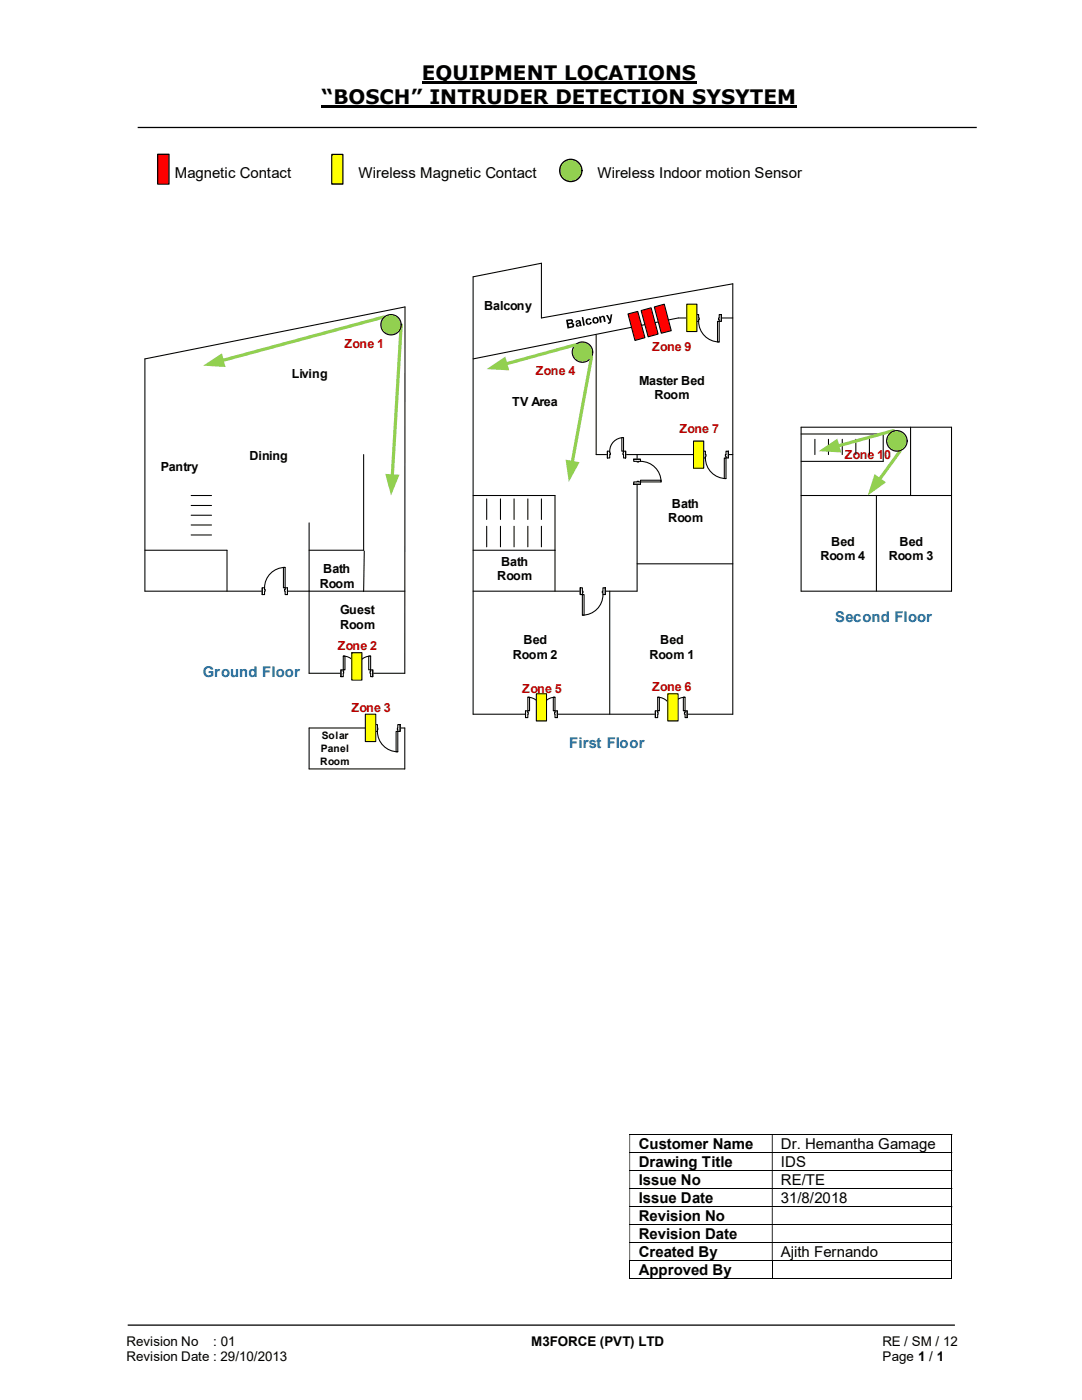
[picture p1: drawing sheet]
<svg xmlns="http://www.w3.org/2000/svg" width="216mm" height="279mm" viewBox="0 0 216 279" stroke-linecap="round" stroke-linejoin="round" font-family="sans-serif">
<path d="M84.2 16.4h54.8M64.2 21.3h94.8" fill="none" stroke="#000" stroke-width=".42"/>
<path d="M27.5 25.4h167.4M25.5 264.5h165" fill="none" stroke="#000" stroke-width=".25"/>
<path d="M31.5 30.8h2.2v5.9h-2.2z" fill-rule="evenodd" fill="#f00"/>
<path d="M31.5 30.8h2.2v5.9h-2.2z" fill="none" stroke="#000" stroke-width=".24"/>
<g fill="none" stroke="#000" stroke-width=".2">
<path d="M125.6 226.4h64.3M125.6 230h64.3M125.6 233.6h64.3M125.6 237.2h64.3M189.9 226.5v3.4M189.9 230v3.5M189.9 233.7v3.4M189.9 237.3v3.4M125.6 240.8h64.3M125.6 244.4h64.3M125.6 248h64.3M125.6 251.6h64.3"/>
<path d="M125.6 255.2h28.4M125.7 251.7v3.6M154.1 251.7v3.6M154.2 255.2h35.7M189.9 240.9v3.4M189.9 244.5v3.4M189.9 248.1v3.4M189.9 251.7v3.6"/>
</g>
<g fill="#000">
<path d="M189.9 226.3h.1v.2h-.1zM125.6 226.5h.1v3.4h-.1zM154 226.5h.2v3.4h-.2z" fill-rule="evenodd"/>
<path d="M189.9 229.9h.1v.1h-.1zM125.6 230h.1v3.5h-.1zM154 230h.2v3.5h-.2z" fill-rule="evenodd"/>
<path d="M189.9 233.5h.1v.2h-.1zM125.6 233.7h.1v3.4h-.1zM154 233.7h.2v3.4h-.2z" fill-rule="evenodd"/>
<path d="M189.9 237.1h.1v.2h-.1zM125.6 237.3h.1v3.4h-.1zM154 237.3h.2v3.4h-.2z" fill-rule="evenodd"/>
<path d="M189.9 240.7h.1v.2h-.1zM125.6 240.9h.1v3.4h-.1zM154 240.9h.2v3.4h-.2z" fill-rule="evenodd"/>
<path d="M189.9 244.3h.1v.2h-.1zM125.6 244.5h.1v3.4h-.1zM154 244.5h.2v3.4h-.2z" fill-rule="evenodd"/>
<path d="M189.9 247.9h.1v.2h-.1zM125.6 248.1h.1v3.4h-.1zM154 248.1h.2v3.4h-.2z" fill-rule="evenodd"/>
</g>
<path d="M189.9 251.5h.1v.2h-.1zM189.9 255.1h.1v.2h-.1z" fill="#000"/>
<circle cx="113.9" cy="34" r="2.23" fill="#92d050"/>
<circle cx="113.9" cy="34" r="2.23" fill="none" stroke="#000" stroke-width=".25"/>
<path d="M66.2 30.8h2.2v5.9h-2.2z" fill="#ff0"/>
<path d="M66.2 30.8h2.2v5.9h-2.2z" fill="none" stroke="#000" stroke-width=".25"/>
<path d="M80.8 61.3l-51.9 10.3M72.6 90.7v19.1M159.9 85.3h30v32.7h-30zM159.9 98.9h30M174.9 98.9v19.1M181.7 85.3v13.6M28.9 109.8h16.4v8.2M38.1 104.8h4.1M72.6 118h8.2M61.7 134.4h19.1" fill="none" stroke="#000" stroke-width=".21"/>
<path d="M76.7 63.2l-32.4 8.8" fill="none" stroke="#92d050" stroke-width=".64"/>
<path d="M40.5 73l3.8-2.5 .7 2.7z" fill="#92d050"/>
<g fill="none" stroke="#000" stroke-width=".21">
<path d="M94.4 55.2l13.6-2.7v11l38.2-6.9v85.9h-51.8zM119 66.8v23.9h27.2M135.3 63.5l-40.9 8.1M38.1 98.9h4.1M94.4 98.9h16.3v19.1M97.1 99.6v4.1M99.9 99.6v4.1M102.6 99.6v4.1M105.3 99.6v4.1M108 99.6v4.1M127.1 90.7v27.3h-32.7M38.1 100.9h4.1"/>
<path d="M38.1 106.8h4.1M38.1 102.8h4.1M61.7 104.4v30M94.4 109.8h16.3M97.1 105v4.1M99.9 105v4.1M102.6 105v4.1M105.3 105v4.1M108 105v4.1M121.7 118v24.5M127.1 112.5h19.1"/>
</g>
<path d="M112.9 63.8l.7-.1a.47 .47 0 0 1 .7 .1 .47 .47 0 0 1-.1 .7 .52 .52 0 0 1 .3 .6 .52 .52 0 0 1-.7 .3l-.6 .2zM113.3 64.1l.1 .4a.4 .4 0 0 0 .4 0 .4 .4 0 0 0 .2-.4zM113.5 64.8v.4l.5-.1a.23 .23 0 0 0 .2-.2 .23 .23 0 0 0-.3-.2zM114.9 64.1a.54 .54 0 0 1 .6-.3 .54 .54 0 0 1 .4 .5l.2 .8h-.3l-.1-.1a.42 .42 0 0 1-.7 .1 .42 .42 0 0 1 .3-.7l.3-.1a.24 .24 0 0 0-.3-.2 .24 .24 0 0 0-.2 .2h-.3zM115.2 64.7a.21 .21 0 0 0 .3 .2 .21 .21 0 0 0 0-.3zM116.1 63.3l.3-.1 .3 1.7-.3 .1zM117 63.6l.3-.1a.46 .46 0 0 1 .7 .3l-.4 .1-.1-.1a.36 .36 0 0 0-.3 .4 .36 .36 0 0 0 .5 .3v-.2h.4a.65 .65 0 0 1-1 .4 .65 .65 0 0 1-.1-1.1zM118.2 63.9a.66 .66 0 0 1 1.3 0 .66 .66 0 0 1-1.3 0zM118.5 64a.35 .35 0 0 0 .7 0 .35 .35 0 0 0-.7 0zM119.5 63.2l.3-.1v.2a.46 .46 0 0 1 .6-.3 .46 .46 0 0 1 .3 .5l.2 .7-.4 .1-.1-.8a.23 .23 0 0 0-.3-.2 .23 .23 0 0 0-.2 .3l.2 .7-.4 .1zM120.9 62.9h.4l.4 .8 .1-.9 .4-.1-.5 1.8-.4 .1-.1-.2 .4-.3z" fill="#000"/>
<path d="M121.2 90h3.6v1.4h-3.6z" fill="#fff"/>
<path d="M121.2 90h3.6v1.4h-3.6z" fill="none" stroke="#fff" stroke-width=".21"/>
<path d="M124.4 90v1.4h.4v-1.4zM121.2 90h.5v1.4h-.5z" fill-rule="evenodd" fill="#fff"/>
<path d="M121.7 90.4v-.4h-.5v1.4h.5v-.7M124.4 90.4v-.4h.4v1.4h-.4v-.7" fill="none" stroke="#000" stroke-width=".21"/>
<path d="M124.3 90.4v.3h.1v-.3zM121.7 90.4h.1v.3h-.1z" fill-rule="evenodd" fill="#fff"/>
<path d="M121.2 90v1.4M121.7 90.4h.1v.3h-.1M124.4 87.3a2.71 2.71 0 0 0-2.7 2.7M124.4 90.4h-.1v.3h.1M124.8 90v1.4" fill="none" stroke="#000" stroke-width=".21"/>
<path d="M124.1 87.3h.3v2.7h-.3z" fill-rule="evenodd" fill="#fff"/>
<path d="M124.1 87.3h.3v2.7h-.3z" fill="none" stroke="#000" stroke-width=".21"/>
<path d="M126.4 91.7h1.4v4.9h-1.4z" fill-rule="evenodd" fill="#fff"/>
<path d="M126.4 91.7h1.4v4.9h-1.4z" fill="none" stroke="#fff" stroke-width=".21"/>
<path d="M126.4 96.2v.4h1.4v-.4zM126.4 91.7h1.4v.4h-1.4z" fill-rule="evenodd" fill="#fff"/>
<path d="M127.1 96.2h-.7v.4h1.4v-.4h-.3M127.1 92.1h-.7v-.4h1.4v.4h-.3" fill="none" stroke="#000" stroke-width=".21"/>
<path d="M127.1 96.1v.1h.4v-.1zM127.1 92.1h.4v.1h-.4z" fill-rule="evenodd" fill="#fff"/>
<path d="M126.4 96.6h1.4M126.4 91.7h1.4M127.1 96.2v-.1h.4v.1M127.1 92.1v.1h.4v-.1M127.8 92.1a4.1 4.1 0 0 1 4.1 4.1" fill="none" stroke="#000" stroke-width=".21"/>
<path d="M127.8 95.8h4.1v.4h-4.1z" fill="#fff"/>
<path d="M127.8 95.8h4.1v.4h-4.1z" fill="none" stroke="#000" stroke-width=".21"/>
<path d="M115.8 117.3h5v1.4h-5z" fill="#fff"/>
<path d="M115.8 117.3h5v1.4h-5z" fill="none" stroke="#fff" stroke-width=".21"/>
<path d="M115.8 117.3v1.4h.4v-1.4zM120.3 117.3h.5v1.4h-.5z" fill-rule="evenodd" fill="#fff"/>
<path d="M116.2 118v-.7h-.4v1.4h.4v-.4M120.3 118v-.7h.5v1.4h-.5v-.4" fill="none" stroke="#000" stroke-width=".21"/>
<path d="M116.2 118v.3h.1v-.3zM120.2 118h.1v.3h-.1z" fill-rule="evenodd" fill="#fff"/>
<path d="M115.8 117.3v1.4M116.2 118h.1v.3h-.1M120.3 118.7a4.1 4.1 0 0 1-4.1 4.1M120.3 118h-.1v.3h.1M120.8 117.3v1.4" fill="none" stroke="#000" stroke-width=".21"/>
<path d="M116.2 118.7h.3v4.1h-.3z" fill-rule="evenodd" fill="#fff"/>
<path d="M116.2 118.7h.3v4.1h-.3z" fill="none" stroke="#000" stroke-width=".21"/>
<path d="M104.9 141.8h6.3v1.5h-6.3z" fill="#fff"/>
<path d="M104.9 141.8h6.3v1.5h-6.3z" fill="none" stroke="#fff" stroke-width=".21"/>
<path d="M110.7 141.9v1.3h.5v-1.3zM104.9 141.9h.4v1.3h-.4z" fill-rule="evenodd" fill="#fff"/>
<path d="M105.3 142.2v-.3h-.4v1.3h.4v-.7M110.7 142.2v-.3h.5v1.3h-.5v-.7" fill="none" stroke="#000" stroke-width=".21"/>
<path d="M110.7 142.2v.3zM105.3 142.2l.1 .3z" fill-rule="evenodd" fill="#fff"/>
<path d="M105.3 139.1a2.73 2.73 0 0 1 2.7 2.8 2.73 2.73 0 0 1 2.7-2.8M104.9 141.9v1.3M105.3 142.2v.3M110.7 142.2v.3M111.2 141.9v1.3" fill="none" stroke="#000" stroke-width=".21"/>
<path d="M105.3 139.1h.4v2.8h-.4z" fill-rule="evenodd" fill="#fff"/>
<path d="M105.3 139.1h.4v2.8h-.4z" fill="none" stroke="#000" stroke-width=".21"/>
<path d="M110.4 139.1h.3v2.8h-.3z" fill-rule="evenodd" fill="#fff"/>
<path d="M110.4 139.1h.3v2.8h-.3z" fill="none" stroke="#000" stroke-width=".21"/>
<path d="M130.8 141.8h6.3v1.5h-6.3z" fill="#fff"/>
<path d="M130.8 141.8h6.3v1.5h-6.3z" fill="none" stroke="#fff" stroke-width=".21"/>
<path d="M136.7 141.9v1.3h.4v-1.3zM130.8 141.9h.4v1.3h-.4z" fill-rule="evenodd" fill="#fff"/>
<path d="M131.2 142.2v-.3h-.4v1.3h.4v-.7M136.7 142.2v-.3h.4v1.3h-.4v-.7" fill="none" stroke="#000" stroke-width=".21"/>
<path d="M136.6 142.2v.3h.1v-.3zM131.2 142.2l.1 .3z" fill-rule="evenodd" fill="#fff"/>
<path d="M131.2 139.1a2.73 2.73 0 0 1 2.7 2.8 2.73 2.73 0 0 1 2.8-2.8M130.8 141.9v1.3M131.2 142.2v.3M136.7 142.2h-.1v.3h.1M137.1 141.9v1.3" fill="none" stroke="#000" stroke-width=".21"/>
<path d="M131.2 139.1h.4v2.8h-.4z" fill-rule="evenodd" fill="#fff"/>
<path d="M131.2 139.1h.4v2.8h-.4z" fill="none" stroke="#000" stroke-width=".21"/>
<path d="M136.4 139.1h.3v2.8h-.3z" fill-rule="evenodd" fill="#fff"/>
<path d="M28.9 71.6v46.4h32.8M136.4 139.1h.3v2.8h-.3z" fill="none" stroke="#000" stroke-width=".21"/>
<path d="M52.3 117.3h5.1v1.4h-5.1z" fill="#fff"/>
<path d="M52.3 117.3h5.1v1.4h-5.1z" fill="none" stroke="#fff" stroke-width=".21"/>
<path d="M56.9 117.3v1.4h.5v-1.4zM52.3 117.3h.5v1.4h-.5z" fill-rule="evenodd" fill="#fff"/>
<path d="M52.8 117.6v-.3h-.5v1.4h.5v-.7M56.9 117.6v-.3h.5v1.4h-.5v-.7" fill="none" stroke="#000" stroke-width=".21"/>
<path d="M56.8 117.6v.4h.1v-.4zM52.8 117.6h.1v.4h-.1z" fill-rule="evenodd" fill="#fff"/>
<path d="M52.3 117.3v1.4M52.8 117.6h.1v.4h-.1M56.9 113.2a4.1 4.1 0 0 0-4.1 4.1M56.9 117.6h-.1v.4h.1M57.4 117.3v1.4" fill="none" stroke="#000" stroke-width=".21"/>
<path d="M56.6 113.2h.3v4.1h-.3z" fill-rule="evenodd" fill="#fff"/>
<path d="M80.8 61.3v73.1M56.6 113.2h.3v4.1h-.3zM61.7 109.8h10.9M72.7 110l-.1 8h-10.9" fill="none" stroke="#000" stroke-width=".21"/>
<circle cx="116.2" cy="70.3" r="2.05" fill="#92d050"/>
<g fill="none" stroke="#000" stroke-width=".21">
<path d="M61.7 145.3h19.1v8.2h-19.1z"/>
<circle cx="116.2" cy="70.3" r="2.05"/>
</g>
<path d="M74.8 144.6h5v1.4h-5z" fill="#fff"/>
<path d="M74.8 144.6h5v1.4h-5z" fill="none" stroke="#fff" stroke-width=".21"/>
<path d="M79.4 144.6h.4v1.4h-.4zM74.8 144.6v1.4h.5v-1.4z" fill-rule="evenodd" fill="#fff"/>
<path d="M75.3 145.3v-.7h-.5v1.4h.5v-.4M79.4 145.3v-.7h.4v1.4h-.4v-.4" fill="none" stroke="#000" stroke-width=".21"/>
<path d="M79.3 145.3l.1 .3zM75.3 145.3l.1 .3z" fill-rule="evenodd" fill="#fff"/>
<path d="M74.8 144.6v1.4M75.3 145.3v.3M75.3 146a4.1 4.1 0 0 0 4.1 4M79.4 145.3v.3M79.8 144.6v1.4" fill="none" stroke="#000" stroke-width=".21"/>
<path d="M79 146h.4v4h-.4z" fill-rule="evenodd" fill="#fff"/>
<path d="M79 146h.4v4h-.4z" fill="none" stroke="#000" stroke-width=".21"/>
<path d="M72.9 142.5h2.1v5.5h-2.1z" fill="#ff0"/>
<path d="M72.9 142.5h2.1v5.5h-2.1z" fill="none" stroke="#000" stroke-width=".21"/>
<path d="M107 138.5h2.1v5.4h-2.1z" fill="#ff0"/>
<path d="M107 138.5h2.1v5.4h-2.1z" fill="none" stroke="#000" stroke-width=".21"/>
<path d="M133.3 138.5h2v5.4h-2z" fill="#ff0"/>
<path d="M133.3 138.5h2v5.4h-2z" fill="none" stroke="#000" stroke-width=".21"/>
<path d="M68 133.6h6.4v1.5h-6.4z" fill="#fff"/>
<path d="M68 133.6h6.4v1.5h-6.4z" fill="none" stroke="#fff" stroke-width=".21"/>
<path d="M74 133.7v1.3h.4v-1.3zM68 133.7h.5v1.3h-.5z" fill-rule="evenodd" fill="#fff"/>
<path d="M68.5 134v-.3h-.5v1.3h.5v-.6M74 134v-.3h.4v1.3h-.4v-.6" fill="none" stroke="#000" stroke-width=".21"/>
<path d="M73.8 134v.4h.2v-.4zM68.5 134l.1 .4z" fill-rule="evenodd" fill="#fff"/>
<path d="M68 133.7v1.3M68.5 134v.4M68.5 130.9a2.73 2.73 0 0 1 2.7 2.8 2.75 2.75 0 0 1 2.8-2.8M74 134h-.2v.4h.2M74.4 133.7v1.3" fill="none" stroke="#000" stroke-width=".21"/>
<path d="M68.5 130.9h.3v2.8h-.3z" fill-rule="evenodd" fill="#fff"/>
<path d="M68.5 130.9h.3v2.8h-.3z" fill="none" stroke="#000" stroke-width=".21"/>
<path d="M73.6 130.9h.4v2.8h-.4z" fill-rule="evenodd" fill="#fff"/>
<path d="M73.6 130.9h.4v2.8h-.4z" fill="none" stroke="#000" stroke-width=".21"/>
<path d="M70.2 130.3h2v5.4h-2z" fill="#ff0"/>
<path d="M70.2 130.3h2v5.4h-2z" fill="none" stroke="#000" stroke-width=".21"/>
<path d="M140.3 90h5v1.4h-5z" fill="#fff"/>
<path d="M140.3 90h5v1.4h-5z" fill="none" stroke="#fff" stroke-width=".21"/>
<path d="M144.9 90h.4v1.4h-.4zM140.3 90v1.4h.5v-1.4z" fill-rule="evenodd" fill="#fff"/>
<path d="M140.8 90.7v-.7h-.5v1.4h.5v-.3M144.9 90.7v-.7h.4v1.4h-.4v-.3" fill="none" stroke="#000" stroke-width=".21"/>
<path d="M144.7 90.7h.2v.4h-.2zM140.8 90.7v.4h.1v-.4z" fill-rule="evenodd" fill="#fff"/>
<path d="M140.3 90v1.4M140.8 91.4a4.1 4.1 0 0 0 4.1 4.1M140.8 90.7h.1v.4h-.1M144.9 90.7h-.2v.4h.2M145.3 90v1.4" fill="none" stroke="#000" stroke-width=".21"/>
<path d="M144.5 91.4h.4v4.1h-.4z" fill-rule="evenodd" fill="#fff"/>
<path d="M144.5 91.4h.4v4.1h-.4z" fill="none" stroke="#000" stroke-width=".21"/>
<path d="M138.4 88h2v5.4h-2z" fill="#ff0"/>
<path d="M135.4 63.5h10.8M138.4 88h2v5.4h-2zM159.9 86.6h16.3v5.5h-16.3M162.6 87.7v3M165.3 87.7v3M168.1 87.7v3M170.8 87.7v3M173.5 87.7v3" fill="none" stroke="#000" stroke-width=".21"/>
<path d="M138.9 62.7h5v1.5h-5z" fill="#fff"/>
<path d="M138.9 62.7h5v1.5h-5z" fill="none" stroke="#fff" stroke-width=".21"/>
<path d="M143.5 62.8h.4v1.3h-.4zM138.9 62.8v1.3h.5v-1.3z" fill-rule="evenodd" fill="#fff"/>
<path d="M139.4 63.5v-.7h-.5v1.3h.5v-.3M143.5 63.5v-.7h.4v1.3h-.4v-.3" fill="none" stroke="#000" stroke-width=".21"/>
<path d="M143.4 63.5h.1v.3h-.1zM139.4 63.5v.3h.1v-.3z" fill-rule="evenodd" fill="#fff"/>
<path d="M138.9 62.8v1.3M139.4 64.1a4.1 4.1 0 0 0 4.1 4.1M139.4 63.5h.1v.3h-.1M143.5 63.5h-.1v.3h.1M143.9 62.8v1.3" fill="none" stroke="#000" stroke-width=".21"/>
<path d="M143.2 64.1h.3v4.1h-.3z" fill-rule="evenodd" fill="#fff"/>
<path d="M143.2 64.1h.3v4.1h-.3z" fill="none" stroke="#000" stroke-width=".21"/>
<path d="M137 60.7h2.1v5.5h-2.1z" fill="#ff0"/>
<path d="M137 60.7h2.1v5.5h-2.1z" fill="none" stroke="#000" stroke-width=".21"/>
<path d="M125.3 62.7l2-.6 1.4 5.3-2 .5z" fill-rule="evenodd" fill="#f00"/>
<path d="M125.3 62.7l2-.6 1.4 5.3-2 .5z" fill="none" stroke="#000" stroke-width=".21"/>
<path d="M127.9 62l2-.6 1.4 5.3-2 .5z" fill-rule="evenodd" fill="#f00"/>
<path d="M127.9 62l2-.6 1.4 5.3-2 .5z" fill="none" stroke="#000" stroke-width=".21"/>
<path d="M130.6 61.3l1.9-.6 1.4 5.3-1.9 .5z" fill-rule="evenodd" fill="#f00"/>
<path d="M130.6 61.3l1.9-.6 1.4 5.3-1.9 .5z" fill="none" stroke="#000" stroke-width=".21"/>
<path d="M80.1 64.8l-1.8 30.2" fill="none" stroke="#92d050" stroke-width=".64"/>
<g fill="#92d050">
<path d="M76.9 94.6l2.8 .1-1.7 4.2z"/>
<circle cx="78" cy="64.8" r="2.04"/>
</g>
<circle cx="78" cy="64.8" r="2.04" fill="none" stroke="#000" stroke-width=".21"/>
<path d="M114.8 68.8l-13.9 3.8" fill="none" stroke="#92d050" stroke-width=".64"/>
<path d="M97.1 73.7l3.7-2.5 .8 2.7z" fill="#92d050"/>
<path d="M118 71.2l-3.8 21.1" fill="none" stroke="#92d050" stroke-width=".64"/>
<path d="M112.9 91.7l2.8 .5-2.2 4z" fill="#92d050"/>
<path d="M178.3 85.9l-11.2 3.1" fill="none" stroke="#92d050" stroke-width=".64"/>
<path d="M163.4 90l3.7-2.5 .8 2.8z" fill="#92d050"/>
<path d="M179.6 90l-4.2 5.8" fill="none" stroke="#92d050" stroke-width=".64"/>
<g fill="#92d050">
<path d="M174.5 94.6l2.3 1.7-3.7 2.6z"/>
<circle cx="179" cy="88" r="2.05"/>
</g>
<circle cx="179" cy="88" r="2.05" fill="none" stroke="#000" stroke-width=".21"/>
<g font-size="4">
<text x="84.2" y="16">EQUIPMENT LOCATIONS</text>
<text x="64.2" y="20.8">“BOSCH” INTRUDER DETECTION SYSYTEM</text>
</g>
<g font-size="3">
<text x="34.9" y="35.5">Magnetic Contact</text>
<text x="71.6" y="35.5">Wireless Magnetic Contact</text>
<text x="119.2" y="35.5">Wireless Indoor motion Sensor</text>
<text x="127.5" y="229.2">Customer Name</text>
<text x="127.5" y="232.8">Drawing Title</text>
<text x="155.8" y="229.2">Dr. Hemantha Gamage</text>
<text x="155.8" y="232.8">IDS</text>
<text x="127.5" y="236.4">Issue No</text>
<text x="155.8" y="236.4">RE/TE</text>
<text x="127.5" y="240">Issue Date</text>
<text x="127.5" y="243.6">Revision No</text>
<text x="155.8" y="240">31/8/2018</text>
<text x="127.5" y="247.2">Revision Date</text>
<text x="127.5" y="250.9">Created By</text>
<text x="155.8" y="250.9">Ajith Fernando</text>
<text x="127.5" y="254.5">Approved By</text>
</g>
<g font-size="3" fill="#0070c0">
<text x="166.6" y="124.2">Second Floor</text>
<text x="40.5" y="135.1">Ground Floor</text>
<text x="113.6" y="149.4">First Floor</text>
</g>
<g font-size="2.7">
<text x="25.2" y="268.7">Revision No</text>
<text x="42.6" y="268.7">: 01</text>
<text x="106" y="268.7">M3FORCE (PVT) LTD</text>
<text x="176.1" y="268.7">RE / SM / 12</text>
<text x="25.2" y="271.7">Revision Date : 29/10/2013</text>
<text x="176.1" y="271.7">Page 1 / 1</text>
</g>
<g font-size="2.5">
<text x="96.6" y="61.8">Balcony</text>
<text x="58.2" y="75.5">Living</text>
<text x="127.5" y="76.8">Master Bed</text>
<text x="102.2" y="80.9">TV Area</text>
<text x="130.6" y="79.7">Room</text>
<text x="32.1" y="94">Pantry</text>
<text x="49.8" y="91.9">Dining</text>
<text x="134.1" y="101.3">Bath</text>
<text x="133.4" y="104.2">Room</text>
<text x="100" y="112.9">Bath</text>
<text x="163.7" y="111.8">Room 4</text>
<text x="165.9" y="108.9">Bed</text>
<text x="177.3" y="111.8">Room 3</text>
<text x="179.5" y="108.9">Bed</text>
<text x="63.8" y="117.3">Room</text>
<text x="64.5" y="114.3">Bath</text>
<text x="99.2" y="115.8">Room</text>
<text x="67.9" y="122.6">Guest</text>
<text x="67.9" y="125.4">Room</text>
<text x="102.3" y="131.5">Room 2</text>
<text x="104.5" y="128.6">Bed</text>
<text x="129.6" y="131.5">Room 1</text>
<text x="131.7" y="128.6">Bed</text>
</g>
<g font-size="2.5" fill="#c00000">
<text x="68.7" y="69.4">Zone 1</text>
<text x="130.1" y="70.1">Zone 9</text>
<text x="106.9" y="74.9">Zone 4</text>
<text x="135.6" y="86.4">Zone 7</text>
<text x="168.6" y="91.6">Zone 10</text>
<text x="67.4" y="129.8">Zone 2</text>
<text x="130.1" y="137.9">Zone 6</text>
<text x="70.1" y="142">Zone 3</text>
<text x="104.2" y="138.3">Zone 5</text>
</g>
<g font-size="2">
<text x="64.2" y="147.6">Solar</text>
<text x="63.9" y="152.7">Room</text>
<text x="64.1" y="150.1">Panel</text>
</g>
</svg>
